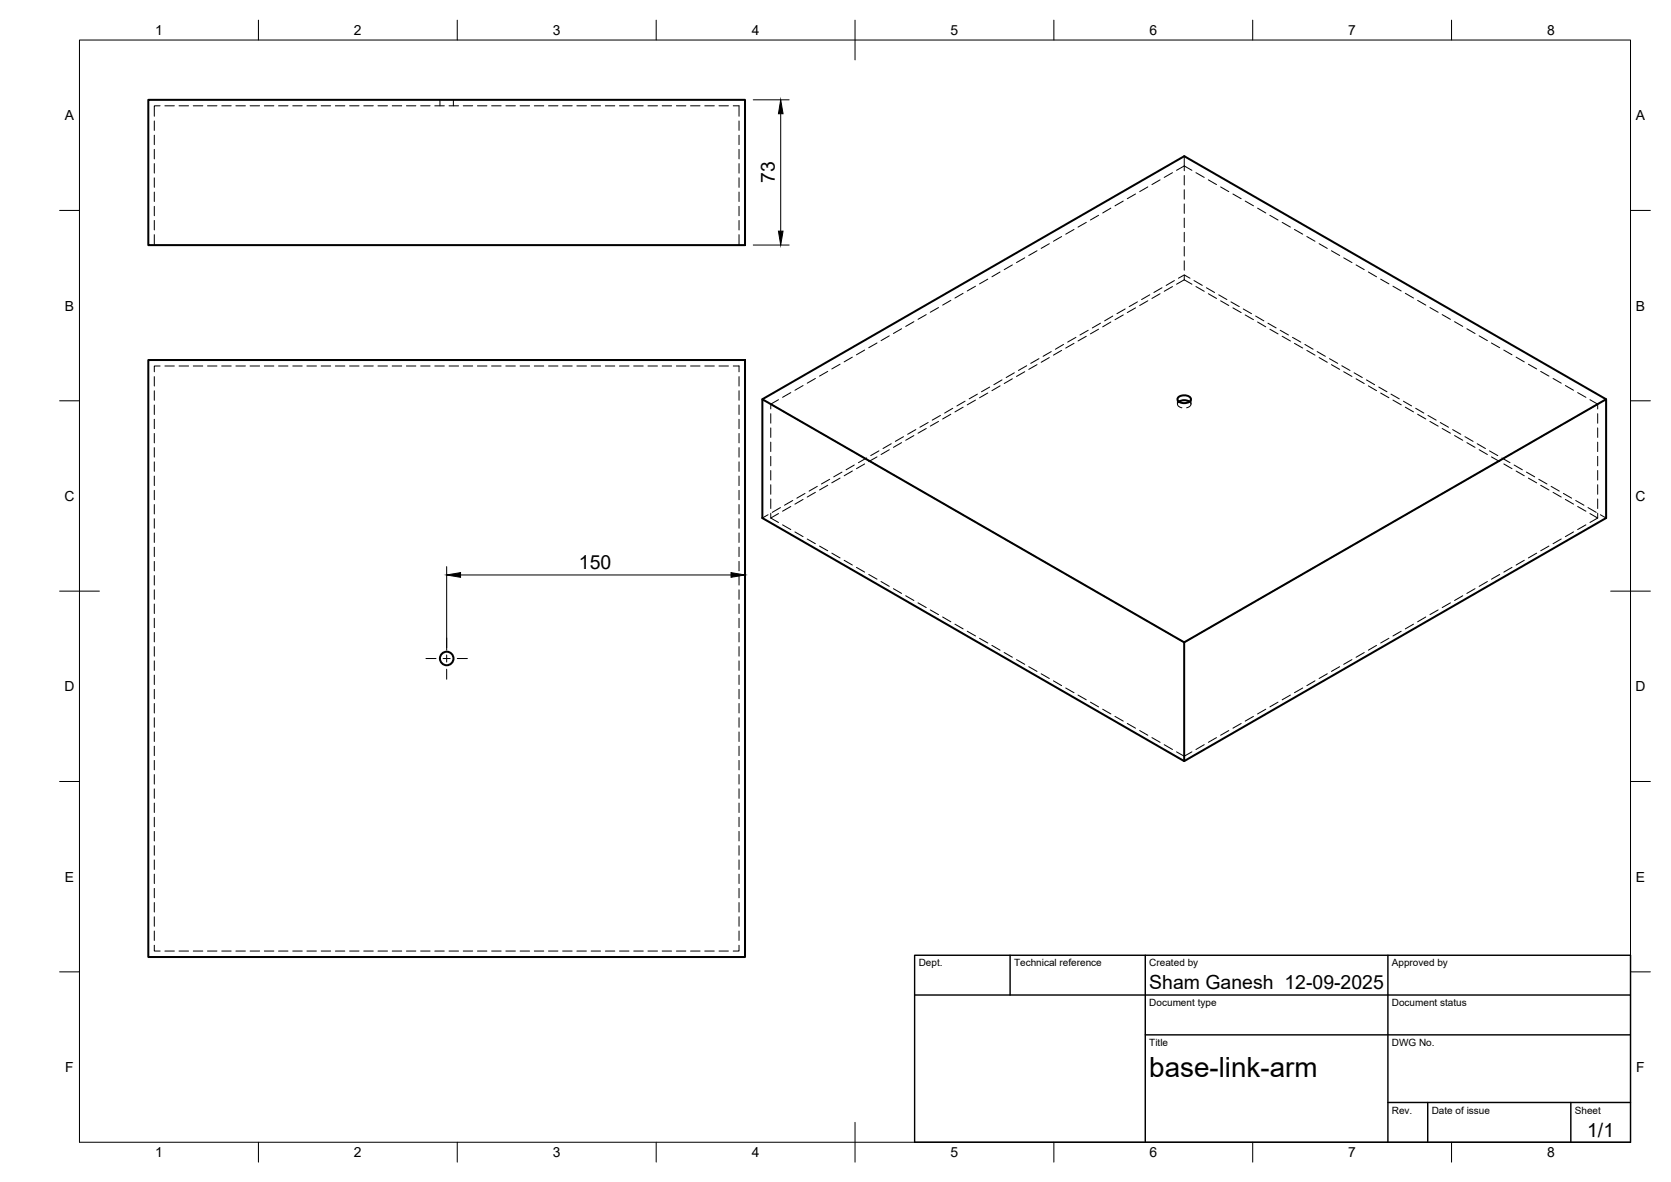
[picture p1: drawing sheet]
<svg xmlns="http://www.w3.org/2000/svg" width="420mm" height="297mm" viewBox="0 0 420 297" stroke-linecap="round" stroke-linejoin="round" font-family="sans-serif">
<!-- layer: Hidden -->
<g fill="none" stroke="#000" stroke-width=".25">
<path d="M38.8 30.4v2.4M38.8 34v2.4M38.8 37.5v2.4M40.3 26.6h-1.5v2.6M41.5 26.6h2.3M45 26.6h2.4M48.6 26.6h2.4M52.2 26.6h2.3M55.8 26.6h2.3M59.3 26.6h2.4M62.9 26.6h2.4M66.5 26.6h2.4"/>
<path d="M70 26.6h2.4M73.6 26.6h2.4M77.2 26.6h2.4M80.8 26.6h2.3M84.3 26.6h2.4M87.9 26.6h2.4M91.5 26.6h2.4M95 26.6h2.4M98.6 26.6h2.4M102.2 26.6h2.4M105.8 26.6h2.3M109.3 26.6h2.4"/>
<path d="M110.6 25.1v1.5M112.9 26.6h2.4M114 25.1v1.5M116.5 26.6h2.4M120.1 26.6h2.3M123.6 26.6h2.4M127.2 26.6h2.4M130.8 26.6h2.4M134.3 26.6h2.4M137.9 26.6h2.4M141.5 26.6h2.4M145.1 26.6h2.3"/>
<path d="M148.6 26.6h2.4M152.2 26.6h2.4M155.8 26.6h2.4M159.3 26.6h2.4M162.9 26.6h2.4M166.5 26.6h2.4M170.1 26.6h2.3M173.6 26.6h2.4M177.2 26.6h2.4M180.8 26.6h2.4M184.4 26.6h1.4v2.6M185.8 30.4v2.4"/>
<path d="M185.8 34v2.4M185.8 37.5v2.4M297.8 39.3v3.6M38.8 41.1v2.4M38.8 44.7v2.4M38.8 48.3v2.3M38.8 51.8v2.4M38.8 55.4v2.4M38.8 59v2.6M185.8 41.1v2.4M185.8 44.7v2.4M185.8 48.3v2.3"/>
<path d="M185.8 51.8v2.4M185.8 55.4v2.4M185.8 59v2.6M266.9 59.4l-2 1.2M270 57.7l-2 1.2M273.1 55.9l-2 1.2M276.2 54.1l-2 1.2M279.3 52.3l-2 1.2M282.4 50.5l-2 1.2M285.5 48.8l-2.1 1.1M288.6 47l-2 1.2M291.7 45.2l-2.1 1.2"/>
<path d="M294.8 43.4l-2.1 1.2M295.8 42.8l2-1.1 1.9 1.1M297.8 44.1v2.4M297.8 47.7v2.3M297.8 51.3v2.3M297.8 54.8v2.4M297.8 58.4v2.4M300.7 43.4l2.1 1.2M303.8 45.2l2.1 1.2M306.9 47l2.1 1.2M310 48.8l2.1 1.1M313.1 50.5l2.1 1.2"/>
<path d="M316.2 52.3l2.1 1.2M319.3 54.1l2.1 1.2M322.4 55.9l2.1 1.2M325.5 57.7l2.1 1.2M328.6 59.4l2 1.2M232.9 79.1l-2.1 1.1M236 77.3l-2.1 1.2M239.1 75.5l-2.1 1.2M242.2 73.7l-2.1 1.2M245.3 71.9l-2.1 1.2M248.4 70.2l-2.1 1.1M251.5 68.4l-2.1 1.2"/>
<path d="M254.6 66.6l-2.1 1.2M257.7 64.8l-2.1 1.2M260.8 63l-2.1 1.2M263.8 61.2l-2 1.2M279.8 79.4l-2.1 1.2M282.4 79.1l-2 1.2M282.9 77.6l-2.1 1.2M285.5 77.4l-2.1 1.2M286 75.9l-2.1 1.2M288.6 75.6l-2 1.2M289.1 74.1l-2.1 1.2M291.7 73.8l-2.1 1.2"/>
<path d="M292.2 72.3l-2.1 1.2M294.8 72l-2.1 1.2M295.3 70.5l-2.1 1.2M296.3 69.9l1.5-.8 1.4 .8M297.8 62v2.4M297.8 65.5v2.4M297.8 69.1v1.2M297.8 70.3l1.9 1.1M297.8 70.3l-2 1.1M300.2 70.5l2.1 1.2M300.7 72l2.1 1.2M303.3 72.3l2.1 1.2"/>
<path d="M303.8 73.8l2.1 1.2M306.4 74.1l2.1 1.2M306.9 75.6l2.1 1.2M309.5 75.9l2.1 1.2M310 77.4l2.1 1.2M312.6 77.6l2.1 1.2M313.1 79.1l2.1 1.2M315.7 79.4l2.1 1.2M331.7 61.2l2 1.2M334.8 63l2 1.2M337.9 64.8l2 1.2M341 66.6l2 1.2"/>
<path d="M344.1 68.4l2 1.2M347.2 70.2l2 1.1M350.2 71.9l2.1 1.2M353.4 73.7l2 1.2M356.4 75.5l2.1 1.2M359.5 77.3l2.1 1.2M362.6 79.1l2.1 1.1M38.8 94.6v2.4M38.8 98.2v2.4M40.3 92h-1.5v1.4M41.5 92h2.3M45 92h2.4"/>
<path d="M48.6 92h2.4M52.2 92h2.3M55.8 92h2.3M59.3 92h2.4M62.9 92h2.4M66.5 92h2.4M70 92h2.4M73.6 92h2.4M77.2 92h2.4M80.8 92h2.3M84.3 92h2.4M87.9 92h2.4"/>
<path d="M91.5 92h2.4M95 92h2.4M98.6 92h2.4M102.2 92h2.4M105.8 92h2.3M109.3 92h2.4M112.9 92h2.4M116.5 92h2.4M120.1 92h2.3M123.6 92h2.4M127.2 92h2.4M130.8 92h2.4"/>
<path d="M134.3 92h2.4M137.9 92h2.4M141.5 92h2.4M145.1 92h2.3M148.6 92h2.4M152.2 92h2.4M155.8 92h2.4M159.3 92h2.4M162.9 92h2.4M166.5 92h2.4M170.1 92h2.3M173.6 92h2.4"/>
<path d="M177.2 92h2.4M180.8 92h2.4M184.4 92h1.4v1.4M185.8 94.6v2.4M185.8 98.2v2.4M198.8 98.7l-2 1.2M201.9 96.9l-2 1.2M205 95.1l-2 1.2M208.1 93.3l-2 1.2M211.2 91.5l-2.1 1.2M214.3 89.8l-2 1.1M217.4 88l-2.1 1.2"/>
<path d="M220.5 86.2l-2.1 1.2M223.6 84.4l-2.1 1.2M226.7 82.6l-2.1 1.2M229.8 80.8l-2.1 1.2M245.8 99l-2.1 1.2M248.4 98.8l-2.1 1.2M248.9 97.3l-2.1 1.2M251.5 97l-2.1 1.2M251.9 95.5l-2 1.2M254.6 95.2l-2.1 1.2M255 93.7l-2 1.2M257.7 93.4l-2.1 1.2"/>
<path d="M258.1 91.9l-2 1.2M260.8 91.6l-2.1 1.2M261.2 90.1l-2 1.2M263.8 89.9l-2 1.1M264.3 88.4l-2 1.1M266.9 88.1l-2 1.1M267.4 86.6l-2 1.2M270 86.3l-2 1.2M270.5 84.8l-2 1.2M273.1 84.5l-2 1.2M273.6 83l-2.1 1.2M276.2 82.7l-2 1.2"/>
<path d="M276.7 81.2l-2 1.2M279.3 80.9l-2 1.2M316.2 80.9l2.1 1.2M318.8 81.2l2.1 1.2M319.3 82.7l2.1 1.2M321.9 83l2.1 1.2M322.4 84.5l2.1 1.2M325 84.8l2.1 1.2M325.5 86.3l2.1 1.2M328.1 86.6l2.1 1.2M328.6 88.1l2 1.1M331.2 88.4l2 1.1"/>
<path d="M331.7 89.9l2 1.1M334.3 90.1l2.1 1.2M334.8 91.6l2 1.2M337.4 91.9l2 1.2M337.9 93.4l2 1.2M340.5 93.7l2 1.2M341 95.2l2 1.2M343.6 95.5l2 1.2M344.1 97l2 1.2M346.7 97.3l2 1.2M347.2 98.8l2 1.2M349.8 99l2 1.2"/>
<path d="M365.7 80.8l2.1 1.2M368.8 82.6l2.1 1.2M371.9 84.4l2.1 1.2M375 86.2l2.1 1.2M378.1 88l2.1 1.2M381.2 89.8l2.1 1.1M384.3 91.5l2.1 1.2M387.4 93.3l2.1 1.2M390.5 95.1l2.1 1.2M393.6 96.9l2 1.2M396.7 98.7l2.1 1.2M38.8 101.8v2.4"/>
<path d="M38.8 105.4v2.3M38.8 108.9v2.4M38.8 112.5v2.4M38.8 116.1v2.4M38.8 119.6v2.4M185.8 101.8v2.4M185.8 105.4v2.3M185.8 108.9v2.4M185.8 112.5v2.4M185.8 116.1v2.4M185.8 119.6v2.4M193.8 101.6l1.9 1.1"/>
<path d="M193.8 101.6v1.2M193.8 104v2.3M193.8 107.5v2.4M193.8 111.1v2.4M193.8 114.7v2.4M193.8 118.2v2.4M195.7 100.4l-1.9 1.2M196.8 103.3l2 1.2M199.9 105.1l2 1.1M203 106.8l2 1.2M206.1 108.6l2 1.2M209.1 110.4l2.1 1.2"/>
<path d="M211.7 118.6l-2.1 1.2M212.3 112.2l2 1.2M214.3 118.4l-2 1.2M214.8 116.9l-2.1 1.2M215.3 114l2.1 1.2M217.4 116.6l-2.1 1.2M217.9 115.1l-2.1 1.2M218.4 115.7l2.1 1.2M220.5 114.8l-2.1 1.2M221 113.3l-2.1 1.2M221.5 117.5l2.1 1.2M223.6 113l-2.1 1.2"/>
<path d="M224.1 111.5l-2.1 1.2M224.6 119.3l2.1 1.2M226.7 111.2l-2.1 1.2M227.2 109.7l-2.1 1.2M229.8 109.5l-2.1 1.1M230.3 108l-2.1 1.1M232.9 107.7l-2.1 1.2M233.4 106.2l-2.1 1.2M236 105.9l-2.1 1.2M236.5 104.4l-2.1 1.2M239.1 104.1l-2.1 1.2M239.6 102.6l-2.1 1.2"/>
<path d="M242.2 102.3l-2.1 1.2M242.7 100.8l-2.1 1.2M245.3 100.5l-2.1 1.2M296.1 100.3v1.3M296.4 101a.87 .87 0 0 0-.2 1 .87 .87 0 0 0 1 .5M299.1 101a.87 .87 0 0 1 .2 1 .87 .87 0 0 1-.9 .5M299.5 100.3v1.3M350.2 100.5l2.1 1.2M352.9 100.8l2 1.2M353.4 102.3l2 1.2M356 102.6l2 1.2M356.4 104.1l2.1 1.2"/>
<path d="M359.1 104.4l2 1.2M359.5 105.9l2.1 1.2M362.1 106.2l2.1 1.2M362.6 107.7l2.1 1.2M365.3 108l2 1.1M365.7 109.5l2.1 1.1M368.3 109.7l2.1 1.2M368.8 111.2l2.1 1.2M370.9 119.3l-2.1 1.2M371.4 111.5l2.1 1.2M371.9 113l2.1 1.2M374 117.5l-2.1 1.2"/>
<path d="M374.5 113.3l2.1 1.2M375 114.8l2.1 1.2M377.1 115.7l-2.1 1.2M377.6 115.1l2.1 1.2M378.1 116.6l2.1 1.2M380.2 114l-2.1 1.2M380.7 116.9l2.1 1.2M381.2 118.4l2.1 1.2M383.3 112.2l-2.1 1.2M383.8 118.6l2.1 1.2M386.4 110.4l-2.1 1.2M389.5 108.6l-2.1 1.2"/>
<path d="M392.6 106.8l-2.1 1.2M395.6 105.1l-2 1.1M398.8 103.3l-2.1 1.2M399.8 100.4l1.9 1.2M401.7 101.6v1.2M401.7 104v2.3M401.7 107.5v2.4M401.7 111.1v2.4M401.7 114.7v2.4M401.7 118.2v2.4M401.7 101.6l-1.9 1.1M38.8 123.2v2.4"/>
<path d="M38.8 126.8v2.4M38.8 130.4v2.3M38.8 133.9v2.4M38.8 137.5v2.4M185.8 123.2v2.4M185.8 126.8v2.4M185.8 130.4v2.3M185.8 133.9v2.4M185.8 137.5v2.4M193.1 129.4l-1.4 .8M193.8 130.2l1.9 1.1M193.8 121.8v2.4"/>
<path d="M193.8 125.4v2.4M193.8 129v1.2M195.7 129.1l-1.9 1.1M196.2 127.6l-2 1.2M196.8 131.9l2 1.2M198.8 127.3l-2 1.2M199.3 125.8l-2 1.2M199.9 133.7l2 1.2M201.9 125.5l-2 1.2M202.4 124l-2 1.2M203 135.5l2 1.1M205 123.7l-2 1.2"/>
<path d="M205.5 122.2l-2 1.2M206.1 137.2l2 1.2M208.1 121.9l-2 1.2M208.6 120.4l-2.1 1.2M209.1 139l2.1 1.2M211.2 120.1l-2.1 1.2M227.7 121.1l2.1 1.2M230.8 122.9l2.1 1.2M233.9 124.7l2.1 1.1M237 126.4l2.1 1.2M240.1 128.2l2.1 1.2M243.2 130l2.1 1.2"/>
<path d="M246.3 131.8l2.1 1.2M249.4 133.6l2.1 1.2M252.5 135.4l2.1 1.2M255.6 137.1l2.1 1.2M258.7 138.9l2.1 1.2M336.8 138.9l-2 1.2M339.9 137.1l-2 1.2M343 135.4l-2 1.2M346.1 133.6l-2 1.2M349.2 131.8l-2 1.2M352.3 130l-2.1 1.2M355.4 128.2l-2 1.2"/>
<path d="M358.5 126.4l-2.1 1.2M361.6 124.7l-2.1 1.1M364.7 122.9l-2.1 1.2M367.8 121.1l-2.1 1.2M384.3 120.1l2.1 1.2M386.4 139l-2.1 1.2M386.9 120.4l2.1 1.2M387.4 121.9l2.1 1.2M389.5 137.2l-2.1 1.2M390 122.2l2.1 1.2M390.5 123.7l2.1 1.2M392.6 135.5l-2.1 1.1"/>
<path d="M393.1 124l2.1 1.2M393.6 125.5l2 1.2M395.6 133.7l-2 1.2M396.2 125.8l2.1 1.2M396.7 127.3l2.1 1.2M398.8 131.9l-2.1 1.2M399.3 127.6l2.1 1.2M399.8 129.1l1.9 1.1M401.7 121.8v2.4M401.7 125.4v2.4M401.7 129v1.2M401.7 130.2l-1.9 1.1"/>
<path d="M402.4 129.4l1.4 .8M38.8 141.1v2.4M38.8 144.6v2.4M38.8 148.2v2.4M38.8 151.8v2.4M38.8 155.4v2.3M38.8 158.9v2.4M185.8 141.1v2.4M185.8 144.6v2.4M185.8 148.2v2.4M185.8 151.8v2.4M185.8 155.4v2.3"/>
<path d="M185.8 158.9v2.4M212.3 140.8l2 1.2M215.3 142.6l2.1 1.2M218.4 144.4l2.1 1.1M221.5 146.1l2.1 1.2M224.6 147.9l2.1 1.2M227.7 149.7l2.1 1.2M230.8 151.5l2.1 1.2M233.9 153.3l2.1 1.2M237 155.1l2.1 1.2M240.1 156.9l2.1 1.1M243.2 158.6l2.1 1.2"/>
<path d="M261.8 140.7l2 1.2M264.9 142.5l2 1.2M268 144.3l2 1.2M271.1 146.1l2 1.1M274.2 147.8l2 1.2M277.3 149.6l2 1.2M280.4 151.4l2 1.2M283.4 153.2l2.1 1.2M286.6 155l2 1.2M289.6 156.7l2.1 1.2M292.7 158.5l2.1 1.2M302.8 158.5l-2.1 1.2"/>
<path d="M305.9 156.7l-2.1 1.2M309 155l-2.1 1.2M312.1 153.2l-2.1 1.2M315.2 151.4l-2.1 1.2M318.3 149.6l-2.1 1.2M321.4 147.8l-2.1 1.2M324.5 146.1l-2.1 1.1M327.6 144.3l-2.1 1.2M330.6 142.5l-2 1.2M333.7 140.7l-2 1.2M352.3 158.6l-2.1 1.2M355.4 156.9l-2 1.1"/>
<path d="M358.5 155.1l-2.1 1.2M361.6 153.3l-2.1 1.2M364.7 151.5l-2.1 1.2M367.8 149.7l-2.1 1.2M370.9 147.9l-2.1 1.2M374 146.1l-2.1 1.2M377.1 144.4l-2.1 1.1M380.2 142.6l-2.1 1.2M383.3 140.8l-2.1 1.2M38.8 162.5v2.4M38.8 166.1v2.4M38.8 169.7v2.3"/>
<path d="M38.8 173.2v2.4M38.8 176.8v2.4M185.8 162.5v2.4M185.8 166.1v2.4M185.8 169.7v2.3M185.8 173.2v2.4M185.8 176.8v2.4M246.3 160.4l2.1 1.2M249.4 162.2l2.1 1.2M252.5 164l2.1 1.2M255.6 165.8l2.1 1.1M258.7 167.5l2.1 1.2"/>
<path d="M261.8 169.3l2 1.2M264.9 171.1l2 1.2M268 172.9l2 1.2M271.1 174.7l2 1.2M274.2 176.5l2 1.1M277.3 178.2l2 1.2M295.8 160.3l2 1.1 1.9-1.1M318.3 178.2l-2.1 1.2M321.4 176.5l-2.1 1.1M324.5 174.7l-2.1 1.2M327.6 172.9l-2.1 1.2M330.6 171.1l-2 1.2"/>
<path d="M333.7 169.3l-2 1.2M336.8 167.5l-2 1.2M339.9 165.8l-2 1.1M343 164l-2 1.2M346.1 162.2l-2 1.2M349.2 160.4l-2 1.2M38.8 180.4v2.4M38.8 183.9v2.4M38.8 187.5v2.4M38.8 191.1v2.4M38.8 194.7v2.3M38.8 198.2v2.4"/>
<path d="M185.8 180.4v2.4M185.8 183.9v2.4M185.8 187.5v2.4M185.8 191.1v2.4M185.8 194.7v2.3M185.8 198.2v2.4M280.4 180l2 1.2M283.4 181.8l2.1 1.2M286.6 183.6l2 1.2M289.6 185.4l2.1 1.1M292.7 187.1l2.1 1.2M295.8 188.9l2 1.1 1.9-1.1"/>
<path d="M302.8 187.1l-2.1 1.2M305.9 185.4l-2.1 1.1M309 183.6l-2.1 1.2M312.1 181.8l-2.1 1.2M315.2 180l-2.1 1.2M38.8 201.8v2.4M38.8 205.4v2.4M38.8 208.9v2.4M38.8 212.5v2.4M38.8 216.1v2.4M38.8 219.7v2.3M185.8 201.8v2.4"/>
<path d="M185.8 205.4v2.4M185.8 208.9v2.4M185.8 212.5v2.4M185.8 216.1v2.4M185.8 219.7v2.3M38.8 237.5v1.5h1.5M38.8 223.3v2.3M38.8 226.8v2.4M38.8 230.4v2.4M38.8 234v2.3M41.5 239h2.3M45 239h2.4"/>
<path d="M48.6 239h2.4M52.2 239h2.3M55.8 239h2.3M59.3 239h2.4M62.9 239h2.4M66.5 239h2.4M70 239h2.4M73.6 239h2.4M77.2 239h2.4M80.8 239h2.3M84.3 239h2.4M87.9 239h2.4"/>
<path d="M91.5 239h2.4M95 239h2.4M98.6 239h2.4M102.2 239h2.4M105.8 239h2.3M109.3 239h2.4M112.9 239h2.4M116.5 239h2.4M120.1 239h2.3M123.6 239h2.4M127.2 239h2.4M130.8 239h2.4"/>
<path d="M134.3 239h2.4M137.9 239h2.4M141.5 239h2.4M145.1 239h2.3M148.6 239h2.4M152.2 239h2.4M155.8 239h2.4M159.3 239h2.4M162.9 239h2.4M166.5 239h2.4M170.1 239h2.3M173.6 239h2.4"/>
<path d="M177.2 239h2.4M180.8 239h2.4M185.8 237.5v1.5h-1.4M185.8 223.3v2.3M185.8 226.8v2.4M185.8 230.4v2.4M185.8 234v2.3"/>
</g>
<!-- layer: Visible -->
<g fill="none" stroke="#000" stroke-width=".51">
<path d="M37.3 25.1h150v36.5h-150zM37.3 90.5h150v150h-150zM296.2 99.9a2.22 2.22 0 0 1 3.2 .3 1.47 1.47 0 0 1-1.9 1.1 1.3 1.3 0 0 1-1.4-1.1zM191.7 100.3l106.1-61 106 61M296.4 100.9a2.58 2.58 0 0 1 2.7 0M297.8 161.4l106-61.1v29.9l-106 61.1-106.1-61.1v-29.9l106.1 61.1v29.9"/>
<circle cx="112.3" cy="165.5" r="1.7"/>
</g>
<!-- layer: BORDER -->
<g fill="none" stroke="#000" stroke-width=".25">
<path d="M20 10.1h390v276.9h-390zM65 5.1v5M115 5.1v5M165 5.1v5M215 5.1v10M265 5.1v5M315 5.1v5M365 5.1v5M15 52.9h5M410 52.9h5M15 100.7h5M410 100.7h5"/>
<path d="M15 148.6h10M405 148.6h10M15 196.4h5M410 196.4h5M15 244.2h5M410 244.2h5M65 287v5M115 287v5M165 287v5M215 282.1v9.9M265 287v5M315 287v5"/>
<path d="M365 287v5"/>
</g>
<!-- layer: TITLEBLOCK -->
<path d="M230 240.1h180v46.9h-180zM230 250h180M254 240.1v9.9M288 240.1v46.9M349 240.1v46.9M288 260.1h122M349 277.1h61M359 277.1v9.9M395 277.1v9.9" fill="none" stroke="#000" stroke-width=".36"/>
<!-- layer: Smart Centers -->
<path d="M107.1 165.5h2.5M111.4 165.5h1.8M112.3 160.3v2.5M112.3 164.6v1.8M112.3 168.2v2.5M115 165.5h2.5" fill="none" stroke="#000" stroke-width=".25"/>
<!-- layer: FD_Dimensions -->
<path d="M189.4 25.1h9M196.3 28.6v29.5M189.4 61.6h9M112.3 142.4v21M115.8 144.5h68M187.3 142.4v3.7" fill="none" stroke="#000" stroke-width=".25"/>
<path d="M196.3 25.1l.6 3.5h-1.2zM195.7 58.1h1.2l-.6 3.5zM112.3 144.5l3.5-.6v1.2zM183.8 143.9l3.5 .6-3.5 .6z" fill="#000" stroke="#000" stroke-width=".25"/>
<text font-size="7" x="289" y="270.6">base-link-arm</text>
<g font-size="4.9">
<text x="194.8" y="46.1" transform="rotate(-90 194.8 46.1)">73</text>
<text x="145.6" y="143">150</text>
<text x="289" y="248.5">Sham Ganesh 12-09-2025</text>
<text x="399.1" y="285.7">1/1</text>
</g>
<g font-size="3.5">
<text x="39" y="8.8">1</text>
<text x="89" y="8.8">2</text>
<text x="139" y="8.8">3</text>
<text x="189" y="8.8">4</text>
<text x="239" y="8.8">5</text>
<text x="289" y="8.8">6</text>
<text x="339" y="8.8">7</text>
<text x="389" y="8.8">8</text>
<text x="16.3" y="30.2">A</text>
<text x="411.3" y="30.2">A</text>
<text x="16.3" y="78">B</text>
<text x="411.3" y="78">B</text>
<text x="16.2" y="125.9">C</text>
<text x="411.2" y="125.9">C</text>
<text x="16.2" y="173.7">D</text>
<text x="411.2" y="173.7">D</text>
<text x="16.3" y="221.6">E</text>
<text x="411.3" y="221.6">E</text>
<text x="16.4" y="269.4">F</text>
<text x="411.4" y="269.4">F</text>
<text x="39" y="290.8">1</text>
<text x="89" y="290.8">2</text>
<text x="139" y="290.8">3</text>
<text x="189" y="290.8">4</text>
<text x="239" y="290.8">5</text>
<text x="289" y="290.8">6</text>
<text x="339" y="290.8">7</text>
<text x="389" y="290.8">8</text>
</g>
<g font-size="2.5">
<text x="231" y="242.9">Dept.</text>
<text x="255" y="242.9">Technical reference</text>
<text x="289" y="242.9">Created by</text>
<text x="350" y="242.9">Approved by</text>
<text x="289" y="252.8">Document type</text>
<text x="350" y="252.8">Document status</text>
<text x="289" y="262.9">Title</text>
<text x="350" y="262.9">DWG No.</text>
<text x="350" y="279.9">Rev.</text>
<text x="360" y="279.9">Date of issue</text>
<text x="396" y="279.9">Sheet</text>
</g>
</svg>
